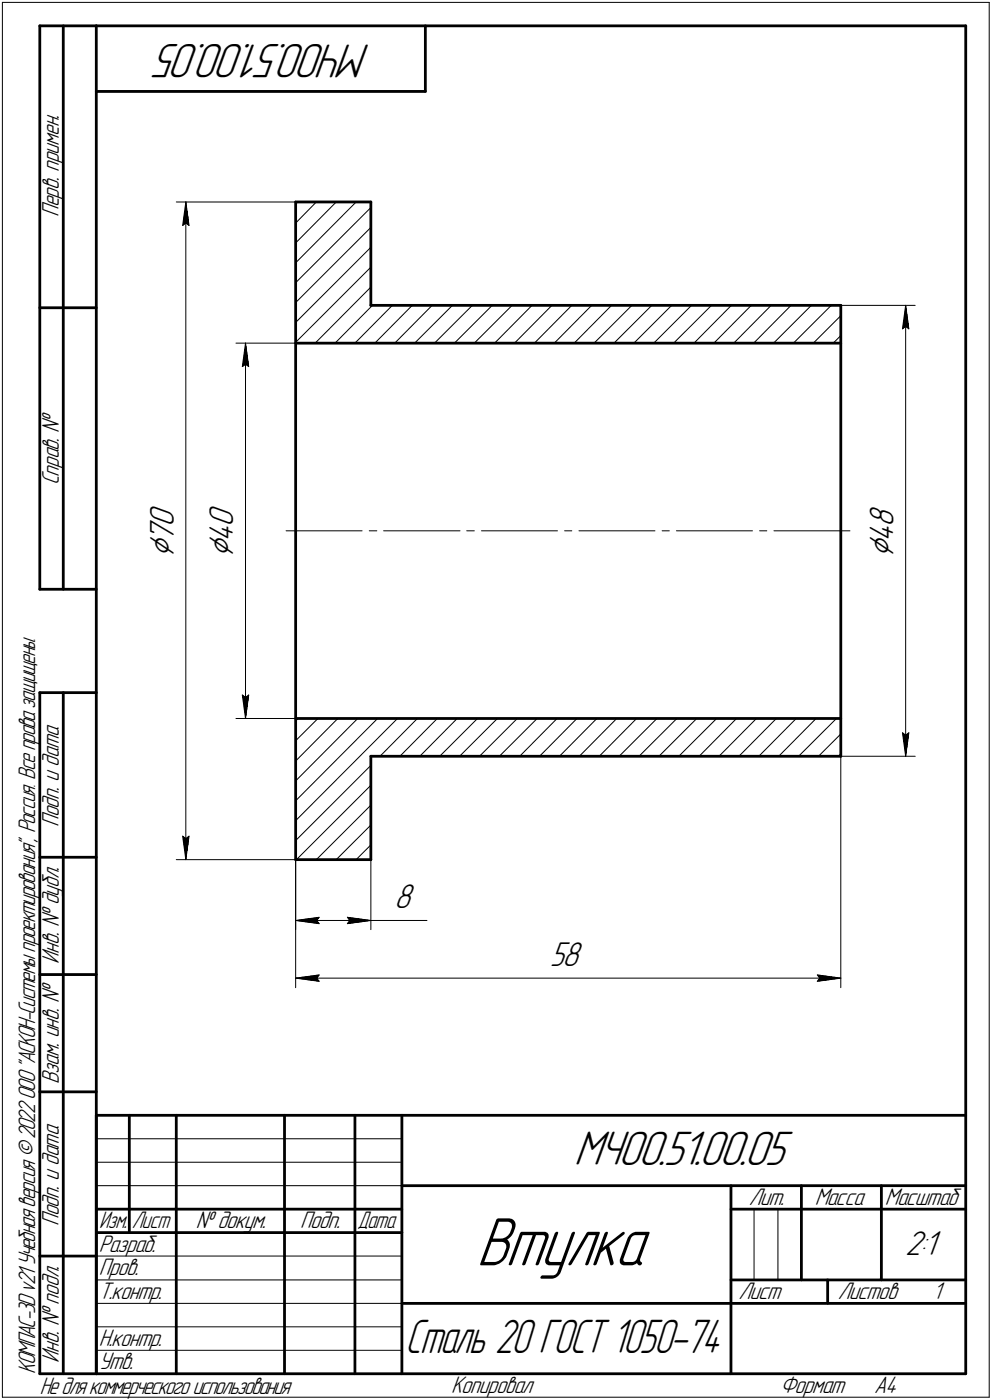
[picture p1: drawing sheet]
<svg xmlns="http://www.w3.org/2000/svg" width="211mm" height="298mm" viewBox="0 0 211 298" stroke-linecap="round" stroke-linejoin="round" font-family="sans-serif">
<g fill="none" stroke="#000" stroke-width=".59">
<path d="M8.5 5.5v120zM8.5 5.5h12zM13.5 5.5v120zM20.5 5.5v287zM20.5 5.5h185zM20.5 19.5h70zM90.5 5.5v14zM205.5 5.5v287zM62.9 43v140zM62.9 43h16zM78.9 43v22zM8.5 65.5h12z"/>
<path d="M62.9 73.1h116zM78.9 65h100zM178.9 65v96zM8.5 125.5h12zM8.5 147.5v145zM8.5 147.5h12zM13.5 147.5v145zM62.9 153h116zM78.9 161h100zM78.9 161v22zM8.5 182.5h12zM62.9 183h16z"/>
<path d="M8.5 207.5h12zM8.5 232.5h12zM20.5 237.5h185zM20.5 237.5v55zM27.5 237.5v25zM37.5 237.5v55zM60.5 237.5v55zM75.5 237.5v55zM85.5 237.5v55zM20.5 257.5h65zM85.5 252.5h120zM155.5 252.5v40z"/>
<path d="M155.5 257.5h15zM170.5 252.5v20zM170.5 257.5h35zM187.5 252.5v20zM8.5 267.5h12zM20.5 262.5h65zM85.5 277.5h70zM155.5 277.5h50zM155.5 272.5h50zM176.1 272.5v5zM8.5 292.5h12zM20.5 292.5h185z"/>
</g>
<g fill="none" stroke="#000" stroke-width=".21">
<path d="M.5 .5v297zM.5 .5h210zM210.5 .5v297zM37.5 43h25.4zM38.9 48l.6-.5zM39.5 43l.7 5zM39.5 47.5l.7 .5zM39.5 43l-.6 5zM39.5 43v140zM63.1 43l-.2 .3zM67.3 43l-4.4 4.5zM71.5 43l-8.6 8.7z"/>
<path d="M75.8 43l-12.9 13zM50.2 73.1h12.7zM51.6 78.1l.6-.5zM52.2 73.1l.7 5zM52.2 77.6l.7 .5zM52.2 73.1l-.6 5zM52.2 73.1v79.9zM62.9 72.9l16-16zM62.9 68.7l16-16zM62.9 64.4l16-16zM62.9 60.2l16-16zM78.9 61.1l-11.8 12z"/>
<path d="M79.2 65l-7.9 8.1zM83.5 65l-8 8.1zM87.7 65l-7.9 8.1zM88.2 73.1l8.1-8.1zM91.9 65l-7.9 8.1zM92.5 73.1l8-8.1zM96.7 73.1l8-8.1zM100.9 73.1l8.1-8.1zM113.2 65l-8 8.1zM117.4 65l-7.9 8.1zM121.7 65l-8 8.1zM125.9 65l-8 8.1z"/>
<path d="M126.4 73.1l8.1-8.1zM130.1 65l-7.9 8.1zM134.9 73.1l8-8.1zM138.7 65l-8.1 8.1zM139.1 73.1l8.1-8.1zM151.4 65l-8.1 8.1zM155.6 65l-7.9 8.1zM159.9 65l-8 8.1zM164.1 65l-8 8.1zM168.3 65l-7.9 8.1zM168.8 73.1l8.1-8.1zM172.6 65l-8 8.1z"/>
<path d="M173.1 73.1l5.8-5.9zM177.3 73.1l1.6-1.6zM178.9 65h15.8zM192 70l.7-.5zM192.7 65l.7 5zM192.7 69.5l.7 .5zM192.7 65l-.7 5zM192.7 65v96zM60.9 113h16.1zM78.6 113h1.6zM81.6 113h16.3zM99.3 113h1.6z"/>
<path d="M102.4 113h16.2zM120.1 113h1.6zM123.2 113h16.2zM140.9 113h1.5zM143.9 113h16.2zM161.6 113h1.6zM164.7 113h16.1zM50.2 153h12.7zM51.6 148l.6 5zM51.6 148l.6 .5zM52.2 148.5l.7-.5zM52.9 148l-.7 5z"/>
<path d="M62.9 157.7l4.7-4.7zM63.4 153l-.5 .5zM71.9 153l-9 9.1zM76.1 153l-13.2 13.3zM80.3 153l-17.4 17.5zM84.6 153l-21.7 21.8zM88.8 153l-7.9 8zM93 153l-7.9 8zM97.3 153l-8 8zM118.5 153l-7.9 8zM122.8 153l-8 8zM127 153l-8 8z"/>
<path d="M131.2 153l-7.9 8zM135.5 153l-8 8zM156.7 153l-7.9 8zM161 153l-8 8zM165.2 153l-8 8zM169.4 153l-7.9 8zM173.7 153l-8 8zM192 156l.7 5zM192 156l.7 .5zM192.7 156.5l.7-.5zM193.4 156l-.7 5zM38.9 178.1l.6 4.9z"/>
<path d="M38.9 178.1l.6 .5zM39.5 178.6l.7-.5zM40.2 178.1l-.7 4.9zM62.9 179l16-16zM78.9 175.7l-7.4 7.3zM93.6 161l8-8zM97.8 161l8-8zM102 161l8.1-8zM106.3 161l8-8zM131.7 161l8.1-8zM136 161l8-8zM140.2 161l8.1-8z"/>
<path d="M144.4 161l8.1-8zM169.9 161l8.1-8zM174.2 161l4.7-4.7zM178.4 161l.5-.5zM178.9 161v49.3zM178.9 161h15.8zM37.5 183h25.4zM62.9 183v27.3zM62.9 183v15zM62.9 196l5-.7zM62.9 196l5 .7zM62.9 196h16z"/>
<path d="M63.1 183l15.8-15.8zM67.3 183l11.6-11.6zM67.4 196l.5 .7zM67.9 195.3l-.5 .7zM73.9 196.7l5-.7zM73.9 195.3l.5 .7zM73.9 195.3l5 .7zM74.4 196l-.5 .7zM75.8 183l3.1-3.1zM78.9 183v15zM78.9 196h11.9zM62.9 208.3l5-.7z"/>
<path d="M62.9 208.3l5 .7zM62.9 208.3h116zM67.4 208.3l.5 .7zM67.9 207.6l-.5 .7zM173.9 209l5-.7zM173.9 207.6l.5 .7zM173.9 207.6l5 .7zM174.4 208.3l-.5 .7zM20.5 247.5h65zM20.5 252.5h65zM20.5 242.5h65zM160.4 257.5v15z"/>
<path d="M165.5 257.5v15zM20.5 267.5h65zM20.5 272.5h65zM20.5 277.5h65zM.5 297.5h210zM20.5 282.5h65zM20.5 287.5h65z"/>
</g>
<g fill="#fff" stroke="#fff" stroke-width=".21">
<path d="M117 200.2h7.8zM117 200.2h7.8zM117 200.3h7.8zM117 200.4h7.8zM117 200.5h7.8zM117 200.6h7.8zM117 200.7h7.8zM117 200.7h7.8zM117 200.8h7.8zM117 200.9h7.8zM117 201h7.8zM117 201.1h7.8zM117 201.2h7.8zM117 201.3h7.8zM117 201.3h7.8zM117 201.4h7.8zM117 201.5h7.8zM117 201.6h7.8zM117 201.7h7.8zM117 201.8h7.8zM117 201.8h7.8zM117 201.9h7.8zM117 202h7.8zM117 202.1h7.8zM117 202.2h7.8zM117 202.3h7.8zM117 202.4h7.8zM117 202.4h7.8zM117 202.5h7.8zM117 202.6h7.8zM117 202.7h7.8zM117 202.8h7.8zM117 202.9h7.8zM117 202.9h7.8zM117 203h7.8zM117 203.1h7.8zM117 203.2h7.8zM117 203.3h7.8zM117 203.4h7.8zM117 203.5h7.8zM117 203.5h7.8zM117 203.6h7.8zM117 203.7h7.8zM117 203.8h7.8zM117 203.9h7.8zM117 204h7.8zM117 204h7.8zM117 204.1h7.8zM117 204.2h7.8zM117 204.3h7.8zM117 204.4h7.8zM117 204.5h7.8zM117 204.6h7.8zM117 204.6h7.8zM117 204.7h7.8zM117 204.8h7.8zM117 204.9h7.8zM117 205h7.8zM117 205.1h7.8zM117 205.1h7.8zM117 205.2h7.8zM117 205.3h7.8zM117 205.4h7.8zM117 205.5h7.8zM117 205.6h7.8zM117 205.7h7.8zM117 205.7h7.8zM117 205.8h7.8zM117 205.9h7.8zM117 206h7.8zM117 206.1h7.8zM117 206.2h7.8zM117 206.2h7.8zM117 206.3h7.8zM117 206.4h7.8zM117 206.5h7.8zM117 206.6h7.8zM117 206.7h7.8zM117 206.8h7.8zM117 206.8h7.8zM117 206.9h7.8zM117 207h7.8zM117 207.1h7.8zM117 207.2h7.8z"/>
<path d="M173.4 207.2h.8zM173.4 207.3h1.5zM173.4 207.3h2.3zM173.4 207.4h3zM173.4 207.5h3.7zM173.4 207.6h4zM173.4 207.7h4.1zM173.4 207.8h4.3zM173.4 207.9h4.6zM173.4 207.9h4.7zM173.4 208h4.9zM173.4 208.1h5.2zM173.4 208.2h5.3zM173.4 208.3h5.5zM173.4 208.4h5.3zM173.4 208.4h5.2zM173.4 208.5h4.9zM173.4 208.6h4.7zM173.4 208.7h4.6zM173.4 208.8h4.3zM173.4 208.9h4.1zM173.4 209h4zM173.4 209h3.7zM173.4 209.1h3.1zM173.4 209.2h2.5zM173.4 209.3h1.9zM173.4 209.4h1.3zM173.4 209.5h.7z"/>
<path d="M67.7 207.2h.7zM67 207.3h1.4zM66.2 207.3h2.2zM65.4 207.4h3zM64.7 207.5h3.7zM64.5 207.6h3.9zM64.3 207.7h4.1zM64.1 207.8h4.3zM63.9 207.9h4.5zM63.8 207.9h4.6zM63.5 208h4.9zM63.3 208.1h5.1zM63.2 208.2h5.2zM62.9 208.3h5.5zM63.2 208.4h5.2zM63.3 208.4h5.1zM63.5 208.5h4.9zM63.8 208.6h4.6zM63.9 208.7h4.5zM64.1 208.8h4.3zM64.3 208.9h4.1zM64.5 209h3.9zM64.7 209h3.7zM65.4 209.1h3zM66 209.2h2.4zM66.5 209.3h1.9zM67.2 209.4h1.2zM67.8 209.5h.6z"/>
<path d="M83.9 187.9h5zM83.9 188h5zM83.9 188h5zM83.9 188.1h5zM83.9 188.2h5zM83.9 188.3h5zM83.9 188.4h5zM83.9 188.5h5zM83.9 188.6h5zM83.9 188.6h5zM83.9 188.7h5zM83.9 188.8h5zM83.9 188.9h5zM83.9 189h5zM83.9 189.1h5zM83.9 189.1h5zM83.9 189.2h5zM83.9 189.3h5zM83.9 189.4h5zM83.9 189.5h5zM83.9 189.6h5zM83.9 189.7h5zM83.9 189.7h5zM83.9 189.8h5zM83.9 189.9h5zM83.9 190h5zM83.9 190.1h5zM83.9 190.2h5zM83.9 190.2h5zM83.9 190.3h5zM83.9 190.4h5zM83.9 190.5h5zM83.9 190.6h5zM83.9 190.7h5zM83.9 190.8h5zM83.9 190.8h5zM83.9 190.9h5zM83.9 191h5zM83.9 191.1h5zM83.9 191.2h5zM83.9 191.3h5zM83.9 191.3h5zM83.9 191.4h5zM83.9 191.5h5zM83.9 191.6h5zM83.9 191.7h5zM83.9 191.8h5zM83.9 191.9h5zM83.9 191.9h5zM83.9 192h5zM83.9 192.1h5zM83.9 192.2h5zM83.9 192.3h5zM83.9 192.4h5zM83.9 192.4h5zM83.9 192.5h5zM83.9 192.6h5zM83.9 192.7h5zM83.9 192.8h5zM83.9 192.9h5zM83.9 193h5zM83.9 193h5zM83.9 193.1h5zM83.9 193.2h5zM83.9 193.3h5zM83.9 193.4h5zM83.9 193.5h5zM83.9 193.5h5zM83.9 193.6h5zM83.9 193.7h5zM83.9 193.8h5zM83.9 193.9h5zM83.9 194h5zM83.9 194.1h5zM83.9 194.1h5zM83.9 194.2h5zM83.9 194.3h5zM83.9 194.4h5zM83.9 194.5h5zM83.9 194.6h5zM83.9 194.6h5zM83.9 194.7h5zM83.9 194.8h5zM83.9 194.9h5z"/>
<path d="M73.4 194.8h.7zM73.4 194.9h1.3zM73.4 195h1.9zM73.4 195.1h2.5zM73.4 195.2h3.1zM73.4 195.2h3.7zM73.4 195.3h4zM73.4 195.4h4.2zM73.4 195.5h4.3zM73.4 195.6h4.6zM73.4 195.7h4.7zM73.4 195.7h4.9zM73.4 195.8h5.2zM73.4 195.9h5.3zM73.4 196h5.5zM73.4 196.1h5.3zM73.4 196.2h5.1zM73.4 196.3h4.9zM73.4 196.3h4.7zM73.4 196.4h4.4zM73.4 196.5h4.2zM73.4 196.6h4zM73.4 196.7h3.7zM73.4 196.8h3.1zM73.4 196.8h2.5zM73.4 196.9h1.9zM73.4 197h1.3zM73.4 197.1h.7z"/>
<path d="M67.8 194.8h.6zM67.2 194.9h1.2zM66.5 195h1.9zM66 195.1h2.4zM65.4 195.2h3zM64.7 195.2h3.7zM64.5 195.3h3.9zM64.3 195.4h4.1zM64.1 195.5h4.3zM63.9 195.6h4.5zM63.8 195.7h4.6zM63.5 195.7h4.9zM63.3 195.8h5.1zM63.2 195.9h5.2zM62.9 196h5.5zM63.2 196.1h5.2zM63.4 196.2h5zM63.6 196.3h4.8zM63.8 196.3h4.6zM64.1 196.4h4.3zM64.3 196.5h4.1zM64.5 196.6h3.9zM64.7 196.7h3.7zM65.4 196.8h3zM66 196.8h2.4zM66.5 196.9h1.9zM67.2 197h1.2zM67.8 197.1h.6z"/>
<path d="M184.3 107.2h7.4zM184.3 107.3h7.4zM184.3 107.4h7.4zM184.3 107.4h7.4zM184.3 107.5h7.4zM184.3 107.6h7.4zM184.3 107.7h7.4zM184.3 107.8h7.4zM184.3 107.9h7.4zM184.3 107.9h7.4zM184.3 108h7.4zM184.3 108.1h7.4zM184.3 108.2h7.4zM184.3 108.3h7.4zM184.3 108.4h7.4zM184.3 108.5h7.4zM184.3 108.5h7.4zM184.3 108.6h7.4zM184.3 108.7h7.4zM184.3 108.8h7.4zM184.3 108.9h7.4zM184.3 109h7.4zM184.3 109.1h7.4zM184.3 109.1h7.4zM184.3 109.2h7.4zM184.3 109.3h7.4zM184.3 109.4h7.4zM184.3 109.5h7.4zM184.3 109.6h7.4zM184.3 109.6h7.4zM184.3 109.7h7.4zM184.3 109.8h7.4zM184.3 109.9h7.4zM184.3 110h7.4zM184.3 110.1h7.4zM184.3 110.2h7.4zM184.3 110.2h7.4zM184.3 110.3h7.4zM184.3 110.4h7.4zM184.3 110.5h7.4zM184.3 110.6h7.4zM184.3 110.7h7.4zM184.3 110.7h7.4zM184.3 110.8h7.4zM184.3 110.9h7.4zM184.3 111h7.4zM184.3 111.1h7.4zM184.3 111.2h7.4zM184.3 111.3h7.4zM184.3 111.3h7.4zM184.3 111.4h7.4zM184.3 111.5h7.4zM184.3 111.6h7.4zM184.3 111.7h7.4zM184.3 111.8h7.4zM184.3 111.8h7.4zM184.3 111.9h7.4zM184.3 112h7.4zM184.3 112.1h7.4zM184.3 112.2h7.4zM184.3 112.3h7.4zM184.3 112.4h7.4zM184.3 112.4h7.4zM184.3 112.5h7.4zM184.3 112.6h7.4zM184.3 112.7h7.4zM184.3 112.8h7.4zM184.3 112.9h7.4zM184.3 112.9h7.4zM184.3 113h7.4zM184.3 113.1h7.4zM184.3 113.2h7.4zM184.3 113.3h7.4zM184.3 113.4h7.4zM184.3 113.5h7.4zM184.3 113.5h7.4zM184.3 113.6h7.4zM184.3 113.7h7.4zM184.3 113.8h7.4zM184.3 113.9h7.4zM184.3 114h7.4zM184.3 114h7.4zM184.3 114.1h7.4zM184.3 114.2h7.4zM184.3 114.3h7.4zM184.3 114.4h7.4zM184.3 114.5h7.4zM184.3 114.6h7.4zM184.3 114.6h7.4zM184.3 114.7h7.4zM184.3 114.8h7.4zM184.3 114.9h7.4zM184.3 115h7.4zM184.3 115.1h7.4zM184.3 115.1h7.4zM184.3 115.2h7.4zM184.3 115.3h7.4zM184.3 115.4h7.4zM184.3 115.5h7.4zM184.3 115.6h7.4zM184.3 115.7h7.4zM184.3 115.7h7.4zM184.3 115.8h7.4zM184.3 115.9h7.4zM184.3 116h7.4zM184.3 116.1h7.4zM184.3 116.2h7.4zM184.3 116.2h7.4zM184.3 116.3h7.4zM184.3 116.4h7.4zM184.3 116.5h7.4zM184.3 116.6h7.4zM184.3 116.7h7.4zM184.3 116.8h7.4zM184.3 116.8h7.4zM184.3 116.9h7.4zM184.3 117h7.4zM184.3 117.1h7.4zM184.3 117.2h7.4zM184.3 117.3h7.4zM184.3 117.3h7.4zM184.3 117.4h7.4zM184.3 117.5h7.4zM184.3 117.6h7.4zM184.3 117.7h7.4zM184.3 117.8h7.4zM184.3 117.9h7.4zM184.3 117.9h7.4zM184.3 118h7.4zM184.3 118.1h7.4zM184.3 118.2h7.4zM184.3 118.3h7.4zM184.3 118.4h7.4zM184.3 118.4h7.4zM184.3 118.5h7.4zM184.3 118.6h7.4zM184.3 118.7h7.4zM184.3 118.8h7.4z"/>
<path d="M192.6 65.3h.3zM192.6 65.4h.3zM192.5 65.4h.5zM192.5 65.5h.5zM192.4 65.6h.6zM192.4 65.7h.6zM192.4 65.8h.6zM192.4 65.9h.7zM192.4 66h.7zM192.3 66h.9zM192.3 66.1h.9zM192.2 66.2h1zM192.2 66.3h1.1zM192.2 66.4h1.1zM192.1 66.5h1.3zM192.1 66.5h1.3zM192 66.6h1.5zM192 66.7h1.5zM191.9 66.8h1.6zM191.9 66.9h1.6zM191.9 67h1.6zM191.9 67.1h1.6zM191.9 67.1h1.6zM191.9 67.2h1.6zM191.9 67.3h1.6zM191.9 67.4h1.6zM191.9 67.5h1.7zM191.9 67.6h1.7zM191.9 67.6h1.7zM191.9 67.7h1.7zM191.9 67.8h1.7zM191.9 67.9h1.7zM191.9 68h1.7zM191.9 68.1h1.8zM191.9 68.2h1.8zM191.9 68.2h1.8zM191.8 68.3h1.9zM191.8 68.4h1.9zM191.8 68.5h1.9zM191.8 68.6h1.9zM191.8 68.7h1.9zM191.8 68.7h2zM191.8 68.8h2zM191.8 68.9h2zM191.8 69h2zM191.7 69.1h2.1zM191.7 69.2h2.1zM191.7 69.3h2.1zM191.7 69.3h2.2zM191.7 69.4h2.2zM191.7 69.5h2.2zM191.7 69.6h2.2zM191.7 69.7h2.2zM191.7 69.8h2.2zM191.6 69.8h2.3zM191.6 69.9h2.4zM191.6 70h2.4zM191.6 70.1h2.4zM191.6 70.2h2.4zM191.6 70.3h2.4zM191.6 70.4h2.4zM191.6 70.4h2.4z"/>
<path d="M191.5 155.5h2.5zM191.6 155.6h2.4zM191.6 155.7h2.4zM191.6 155.8h2.4zM191.6 155.9h2.4zM191.6 156h2.4zM191.6 156h2.4zM191.6 156.1h2.4zM191.6 156.2h2.3zM191.7 156.3h2.2zM191.7 156.4h2.2zM191.7 156.5h2.2zM191.7 156.5h2.2zM191.7 156.6h2.2zM191.7 156.7h2.2zM191.7 156.8h2.1zM191.7 156.9h2.1zM191.7 157h2.1zM191.8 157.1h2zM191.8 157.1h2zM191.8 157.2h2zM191.8 157.3h2zM191.8 157.4h1.9zM191.8 157.5h1.9zM191.8 157.6h1.9zM191.8 157.6h1.9zM191.8 157.7h1.9zM191.9 157.8h1.8zM191.9 157.9h1.8zM191.9 158h1.8zM191.9 158.1h1.7zM191.9 158.2h1.7zM191.9 158.2h1.7zM191.9 158.3h1.7zM191.9 158.4h1.7zM191.9 158.5h1.7zM191.9 158.6h1.7zM191.9 158.7h1.6zM191.9 158.7h1.6zM191.9 158.8h1.6zM191.9 158.9h1.6zM191.9 159h1.6zM191.9 159.1h1.6zM191.9 159.2h1.6zM191.9 159.3h1.6zM192 159.3h1.5zM192 159.4h1.5zM192.1 159.5h1.3zM192.1 159.6h1.3zM192.2 159.7h1.1zM192.2 159.8h1.1zM192.2 159.9h1zM192.3 159.9h.9zM192.3 160h.9zM192.4 160.1h.7zM192.4 160.2h.7zM192.4 160.3h.6zM192.4 160.4h.6zM192.4 160.4h.6zM192.5 160.5h.5zM192.5 160.6h.5zM192.6 160.7h.3zM192.6 160.8h.3z"/>
<path d="M31.2 107.2h7.3zM31.2 107.3h7.3zM31.2 107.4h7.3zM31.2 107.4h7.3zM31.2 107.5h7.3zM31.2 107.6h7.3zM31.2 107.7h7.3zM31.2 107.8h7.3zM31.2 107.9h7.3zM31.2 107.9h7.3zM31.2 108h7.3zM31.2 108.1h7.3zM31.2 108.2h7.3zM31.2 108.3h7.3zM31.2 108.4h7.3zM31.2 108.5h7.3zM31.2 108.5h7.3zM31.2 108.6h7.3zM31.2 108.7h7.3zM31.2 108.8h7.3zM31.2 108.9h7.3zM31.2 109h7.3zM31.2 109.1h7.3zM31.2 109.1h7.3zM31.2 109.2h7.3zM31.2 109.3h7.3zM31.2 109.4h7.3zM31.2 109.5h7.3zM31.2 109.6h7.3zM31.2 109.6h7.3zM31.2 109.7h7.3zM31.2 109.8h7.3zM31.2 109.9h7.3zM31.2 110h7.3zM31.2 110.1h7.3zM31.2 110.2h7.3zM31.2 110.2h7.3zM31.2 110.3h7.3zM31.2 110.4h7.3zM31.2 110.5h7.3zM31.2 110.6h7.3zM31.2 110.7h7.3zM31.2 110.7h7.3zM31.2 110.8h7.3zM31.2 110.9h7.3zM31.2 111h7.3zM31.2 111.1h7.3zM31.2 111.2h7.3zM31.2 111.3h7.3zM31.2 111.3h7.3zM31.2 111.4h7.3zM31.2 111.5h7.3zM31.2 111.6h7.3zM31.2 111.7h7.3zM31.2 111.8h7.3zM31.2 111.8h7.3zM31.2 111.9h7.3zM31.2 112h7.3zM31.2 112.1h7.3zM31.2 112.2h7.3zM31.2 112.3h7.3zM31.2 112.4h7.3zM31.2 112.4h7.3zM31.2 112.5h7.3zM31.2 112.6h7.3zM31.2 112.7h7.3zM31.2 112.8h7.3zM31.2 112.9h7.3zM31.2 112.9h7.3zM31.2 113h7.3zM31.2 113.1h7.3zM31.2 113.2h7.3zM31.2 113.3h7.3zM31.2 113.4h7.3zM31.2 113.5h7.3zM31.2 113.5h7.3zM31.2 113.6h7.3zM31.2 113.7h7.3zM31.2 113.8h7.3zM31.2 113.9h7.3zM31.2 114h7.3zM31.2 114h7.3zM31.2 114.1h7.3zM31.2 114.2h7.3zM31.2 114.3h7.3zM31.2 114.4h7.3zM31.2 114.5h7.3zM31.2 114.6h7.3zM31.2 114.6h7.3zM31.2 114.7h7.3zM31.2 114.8h7.3zM31.2 114.9h7.3zM31.2 115h7.3zM31.2 115.1h7.3zM31.2 115.1h7.3zM31.2 115.2h7.3zM31.2 115.3h7.3zM31.2 115.4h7.3zM31.2 115.5h7.3zM31.2 115.6h7.3zM31.2 115.7h7.3zM31.2 115.7h7.3zM31.2 115.8h7.3zM31.2 115.9h7.3zM31.2 116h7.3zM31.2 116.1h7.3zM31.2 116.2h7.3zM31.2 116.2h7.3zM31.2 116.3h7.3zM31.2 116.4h7.3zM31.2 116.5h7.3zM31.2 116.6h7.3zM31.2 116.7h7.3zM31.2 116.8h7.3zM31.2 116.8h7.3zM31.2 116.9h7.3zM31.2 117h7.3zM31.2 117.1h7.3zM31.2 117.2h7.3zM31.2 117.3h7.3zM31.2 117.3h7.3zM31.2 117.4h7.3zM31.2 117.5h7.3zM31.2 117.6h7.3zM31.2 117.7h7.3zM31.2 117.8h7.3zM31.2 117.9h7.3zM31.2 117.9h7.3zM31.2 118h7.3zM31.2 118.1h7.3zM31.2 118.2h7.3zM31.2 118.3h7.3zM31.2 118.4h7.3zM31.2 118.4h7.3zM31.2 118.5h7.3zM31.2 118.6h7.3zM31.2 118.7h7.3zM31.2 118.8h7.3z"/>
<path d="M38.4 177.5h2.4zM38.4 177.6h2.4zM38.4 177.7h2.4zM38.4 177.8h2.4zM38.4 177.9h2.4zM38.4 178h2.4zM38.4 178.1h2.4zM38.4 178.1h2.4zM38.4 178.2h2.3zM38.5 178.3h2.2zM38.5 178.4h2.2zM38.5 178.5h2.2zM38.5 178.6h2.2zM38.5 178.6h2.2zM38.5 178.7h2.2zM38.5 178.8h2.1zM38.5 178.9h2.1zM38.5 179h2.1zM38.6 179.1h2zM38.6 179.2h2zM38.6 179.2h2zM38.6 179.3h2zM38.6 179.4h2zM38.6 179.5h2zM38.6 179.6h2zM38.6 179.7h2zM38.6 179.7h2zM38.7 179.8h1.9zM38.7 179.9h1.9zM38.7 180h1.9zM38.7 180.1h1.8zM38.7 180.2h1.8zM38.7 180.3h1.8zM38.7 180.3h1.8zM38.7 180.4h1.8zM38.7 180.5h1.8zM38.8 180.6h1.7zM38.8 180.7h1.6zM38.8 180.8h1.6zM38.8 180.8h1.6zM38.8 180.9h1.6zM38.8 181h1.6zM38.8 181.1h1.6zM38.8 181.2h1.6zM38.8 181.3h1.5zM38.9 181.4h1.4zM38.9 181.4h1.4zM38.9 181.5h1.3zM38.9 181.6h1.3zM39 181.7h1.1zM39 181.8h1.1zM39 181.9h1zM39.1 181.9h.9zM39.1 182h.9zM39.2 182.1h.8zM39.2 182.2h.8zM39.3 182.3h.6zM39.3 182.4h.6zM39.3 182.5h.5zM39.4 182.5h.4zM39.4 182.6h.4zM39.5 182.7h.2zM39.5 182.8h.2z"/>
<path d="M39.5 43.3h.2zM39.5 43.3h.2zM39.4 43.4h.4zM39.4 43.5h.4zM39.3 43.6h.5zM39.3 43.7h.6zM39.3 43.8h.6zM39.2 43.9h.8zM39.2 43.9h.8zM39.1 44h.9zM39.1 44.1h.9zM39 44.2h1zM39 44.3h1.1zM39 44.4h1.1zM38.9 44.4h1.3zM38.9 44.5h1.3zM38.9 44.6h1.4zM38.9 44.7h1.4zM38.8 44.8h1.5zM38.8 44.9h1.6zM38.8 45h1.6zM38.8 45h1.6zM38.8 45.1h1.6zM38.8 45.2h1.6zM38.8 45.3h1.6zM38.8 45.4h1.6zM38.8 45.5h1.7zM38.7 45.6h1.8zM38.7 45.6h1.8zM38.7 45.7h1.8zM38.7 45.8h1.8zM38.7 45.9h1.8zM38.7 46h1.8zM38.7 46.1h1.9zM38.7 46.1h1.9zM38.7 46.2h1.9zM38.6 46.3h2zM38.6 46.4h2zM38.6 46.5h2zM38.6 46.6h2zM38.6 46.7h2zM38.6 46.7h2zM38.6 46.8h2zM38.6 46.9h2zM38.6 47h2zM38.5 47.1h2.1zM38.5 47.2h2.1zM38.5 47.2h2.1zM38.5 47.3h2.2zM38.5 47.4h2.2zM38.5 47.5h2.2zM38.5 47.6h2.2zM38.5 47.7h2.2zM38.5 47.8h2.2zM38.4 47.8h2.3zM38.4 47.9h2.4zM38.4 48h2.4zM38.4 48.1h2.4zM38.4 48.2h2.4zM38.4 48.3h2.4zM38.4 48.3h2.4zM38.4 48.4h2.4z"/>
<path d="M43.9 107.2h7.3zM43.9 107.3h7.3zM43.9 107.4h7.3zM43.9 107.4h7.3zM43.9 107.5h7.3zM43.9 107.6h7.3zM43.9 107.7h7.3zM43.9 107.8h7.3zM43.9 107.9h7.3zM43.9 107.9h7.3zM43.9 108h7.3zM43.9 108.1h7.3zM43.9 108.2h7.3zM43.9 108.3h7.3zM43.9 108.4h7.3zM43.9 108.5h7.3zM43.9 108.5h7.3zM43.9 108.6h7.3zM43.9 108.7h7.3zM43.9 108.8h7.3zM43.9 108.9h7.3zM43.9 109h7.3zM43.9 109.1h7.3zM43.9 109.1h7.3zM43.9 109.2h7.3zM43.9 109.3h7.3zM43.9 109.4h7.3zM43.9 109.5h7.3zM43.9 109.6h7.3zM43.9 109.6h7.3zM43.9 109.7h7.3zM43.9 109.8h7.3zM43.9 109.9h7.3zM43.9 110h7.3zM43.9 110.1h7.3zM43.9 110.2h7.3zM43.9 110.2h7.3zM43.9 110.3h7.3zM43.9 110.4h7.3zM43.9 110.5h7.3zM43.9 110.6h7.3zM43.9 110.7h7.3zM43.9 110.7h7.3zM43.9 110.8h7.3zM43.9 110.9h7.3zM43.9 111h7.3zM43.9 111.1h7.3zM43.9 111.2h7.3zM43.9 111.3h7.3zM43.9 111.3h7.3zM43.9 111.4h7.3zM43.9 111.5h7.3zM43.9 111.6h7.3zM43.9 111.7h7.3zM43.9 111.8h7.3zM43.9 111.8h7.3zM43.9 111.9h7.3zM43.9 112h7.3zM43.9 112.1h7.3zM43.9 112.2h7.3zM43.9 112.3h7.3zM43.9 112.4h7.3zM43.9 112.4h7.3zM43.9 112.5h7.3zM43.9 112.6h7.3zM43.9 112.7h7.3zM43.9 112.8h7.3zM43.9 112.9h7.3zM43.9 112.9h7.3zM43.9 113h7.3zM43.9 113.1h7.3zM43.9 113.2h7.3zM43.9 113.3h7.3zM43.9 113.4h7.3zM43.9 113.5h7.3zM43.9 113.5h7.3zM43.9 113.6h7.3zM43.9 113.7h7.3zM43.9 113.8h7.3zM43.9 113.9h7.3zM43.9 114h7.3zM43.9 114h7.3zM43.9 114.1h7.3zM43.9 114.2h7.3zM43.9 114.3h7.3zM43.9 114.4h7.3zM43.9 114.5h7.3zM43.9 114.6h7.3zM43.9 114.6h7.3zM43.9 114.7h7.3zM43.9 114.8h7.3zM43.9 114.9h7.3zM43.9 115h7.3zM43.9 115.1h7.3zM43.9 115.1h7.3zM43.9 115.2h7.3zM43.9 115.3h7.3zM43.9 115.4h7.3zM43.9 115.5h7.3zM43.9 115.6h7.3zM43.9 115.7h7.3zM43.9 115.7h7.3zM43.9 115.8h7.3zM43.9 115.9h7.3zM43.9 116h7.3zM43.9 116.1h7.3zM43.9 116.2h7.3zM43.9 116.2h7.3zM43.9 116.3h7.3zM43.9 116.4h7.3zM43.9 116.5h7.3zM43.9 116.6h7.3zM43.9 116.7h7.3zM43.9 116.8h7.3zM43.9 116.8h7.3zM43.9 116.9h7.3zM43.9 117h7.3zM43.9 117.1h7.3zM43.9 117.2h7.3zM43.9 117.3h7.3zM43.9 117.3h7.3zM43.9 117.4h7.3zM43.9 117.5h7.3zM43.9 117.6h7.3zM43.9 117.7h7.3zM43.9 117.8h7.3zM43.9 117.9h7.3zM43.9 117.9h7.3zM43.9 118h7.3zM43.9 118.1h7.3zM43.9 118.2h7.3zM43.9 118.3h7.3zM43.9 118.4h7.3zM43.9 118.4h7.3zM43.9 118.5h7.3zM43.9 118.6h7.3zM43.9 118.7h7.3zM43.9 118.8h7.3z"/>
<path d="M52.2 73.3h.2zM52.2 73.4h.2zM52.1 73.5h.4zM52.1 73.6h.4zM52 73.7h.5zM52 73.7h.6zM52 73.8h.6zM51.9 73.9h.8zM51.9 74h.8zM51.8 74.1h.9zM51.8 74.2h.9zM51.7 74.3h1zM51.7 74.3h1.1zM51.7 74.4h1.1zM51.6 74.5h1.3zM51.6 74.6h1.3zM51.6 74.7h1.4zM51.6 74.8h1.4zM51.5 74.8h1.5zM51.5 74.9h1.6zM51.5 75h1.6zM51.5 75.1h1.6zM51.5 75.2h1.6zM51.5 75.3h1.6zM51.5 75.4h1.6zM51.5 75.4h1.6zM51.4 75.5h1.7zM51.4 75.6h1.8zM51.4 75.7h1.8zM51.4 75.8h1.8zM51.4 75.9h1.8zM51.4 75.9h1.8zM51.4 76h1.8zM51.3 76.1h1.9zM51.3 76.2h1.9zM51.3 76.3h1.9zM51.3 76.4h2zM51.3 76.5h2zM51.3 76.5h2zM51.3 76.6h2zM51.2 76.7h2.1zM51.2 76.8h2.1zM51.2 76.9h2.1zM51.2 77h2.1zM51.2 77h2.1zM51.2 77.1h2.1zM51.2 77.2h2.1zM51.2 77.3h2.1zM51.1 77.4h2.2zM51.1 77.5h2.2zM51.1 77.6h2.2zM51.1 77.6h2.2zM51.1 77.7h2.2zM51.1 77.8h2.2zM51.1 77.9h2.3zM51.1 78h2.3zM51.1 78.1h2.3zM51.1 78.1h2.3zM51.1 78.2h2.3zM51.1 78.3h2.3zM51.1 78.4h2.3zM51.1 78.5h2.3z"/>
<path d="M51 147.6h2.4zM51.1 147.7h2.3zM51.1 147.7h2.3zM51.1 147.8h2.3zM51.1 147.9h2.3zM51.1 148h2.3zM51.1 148.1h2.3zM51.1 148.2h2.3zM51.1 148.3h2.3zM51.1 148.3h2.2zM51.1 148.4h2.2zM51.1 148.5h2.2zM51.1 148.6h2.2zM51.1 148.7h2.2zM51.1 148.8h2.2zM51.2 148.8h2.1zM51.2 148.9h2.1zM51.2 149h2.1zM51.2 149.1h2.1zM51.2 149.2h2.1zM51.2 149.3h2.1zM51.2 149.4h2.1zM51.3 149.4h2zM51.3 149.5h2zM51.3 149.6h2zM51.3 149.7h2zM51.3 149.8h1.9zM51.3 149.9h1.9zM51.3 149.9h1.9zM51.4 150h1.8zM51.4 150.1h1.8zM51.4 150.2h1.8zM51.4 150.3h1.8zM51.4 150.4h1.8zM51.4 150.5h1.8zM51.4 150.5h1.7zM51.5 150.6h1.6zM51.5 150.7h1.6zM51.5 150.8h1.6zM51.5 150.9h1.6zM51.5 151h1.6zM51.5 151h1.6zM51.5 151.1h1.6zM51.5 151.2h1.5zM51.6 151.3h1.4zM51.6 151.4h1.4zM51.6 151.5h1.3zM51.6 151.6h1.3zM51.7 151.6h1.1zM51.7 151.7h1.1zM51.7 151.8h1zM51.8 151.9h.9zM51.8 152h.9zM51.9 152.1h.8zM51.9 152.1h.8zM52 152.2h.6zM52 152.3h.6zM52 152.4h.5zM52.1 152.5h.4zM52.1 152.6h.4zM52.2 152.7h.2zM52.2 152.7h.2z"/>
</g>
<g fill="#000" stroke="#000" stroke-width=".21">
<path d="M39.4 44.3h.1zM39.4 44.4h.1zM39.4 44.4h.1zM39.4 44.5h.1zM39.4 44.6h.1zM39.4 44.7h.1zM39.4 44.8h.1zM39.4 44.9h.1zM39.3 45h.2zM39.3 45h.2zM39.3 45.1h.2zM39.3 45.2h.2zM39.3 45.3h.2zM39.3 45.4h.2zM39.3 45.5h.2zM39.2 45.6h.3zM39.2 45.6h.3zM39.2 45.7h.3zM39.2 45.8h.3zM39.2 45.9h.3zM39.2 46h.3zM39.2 46.1h.3zM39.1 46.1h.4zM39.1 46.2h.4zM39.1 46.3h.4zM39.1 46.4h.4zM39.1 46.5h.4zM39.1 46.6h.4zM39.1 46.7h.4zM39.1 46.7h.4zM39 46.8h.5zM39 46.9h.5zM39 47h.5zM39 47.1h.5zM39 47.2h.5zM39 47.2h.5zM39 47.3h.5zM38.9 47.4h.6zM38.9 47.5h.6zM38.9 47.6h.6zM38.9 47.7h.5zM38.9 47.8h.3zM38.9 47.8h.2z"/>
<path d="M39.5 43.7h.2zM39.5 43.8h.2zM39.5 43.9h.2zM39.5 43.9h.2zM39.5 44h.2zM39.5 44.1h.2zM39.5 44.2h.2zM39.5 44.3h.3zM39.5 44.4h.3zM39.5 44.4h.3zM39.5 44.5h.3zM39.5 44.6h.3zM39.5 44.7h.3zM39.5 44.8h.3zM39.5 44.9h.3zM39.5 45h.4zM39.5 45h.4zM39.5 45.1h.4zM39.5 45.2h.4zM39.5 45.3h.4zM39.5 45.4h.4zM39.5 45.5h.4zM39.5 45.6h.5zM39.5 45.6h.5zM39.5 45.7h.5zM39.5 45.8h.5zM39.5 45.9h.5zM39.5 46h.5zM39.5 46.1h.5zM39.5 46.1h.5zM39.5 46.2h.5zM39.5 46.3h.5zM39.5 46.4h.5zM39.5 46.5h.5zM39.5 46.6h.5zM39.5 46.7h.5zM39.5 46.7h.5zM39.5 46.8h.6zM39.5 46.9h.6zM39.5 47h.6zM39.5 47.1h.6zM39.5 47.2h.6zM39.5 47.2h.6zM39.5 47.3h.6zM39.5 47.4h.7zM39.5 47.5h.7zM39.7 47.6h.5zM39.8 47.7h.4zM39.9 47.8h.3zM40 47.8h.2z"/>
<path d="M52.1 74.3h.1zM52.1 74.4h.1zM52.1 74.5h.1zM52.1 74.6h.1zM52.1 74.7h.1zM52.1 74.8h.1zM52.1 74.8h.1zM52.1 74.9h.1zM52 75h.2zM52 75.1h.2zM52 75.2h.2zM52 75.3h.2zM52 75.4h.2zM52 75.4h.2zM52 75.5h.2zM51.9 75.6h.3zM51.9 75.7h.3zM51.9 75.8h.3zM51.9 75.9h.3zM51.9 75.9h.3zM51.9 76h.3zM51.9 76.1h.3zM51.8 76.2h.4zM51.8 76.3h.4zM51.8 76.4h.4zM51.8 76.5h.4zM51.8 76.5h.4zM51.8 76.6h.4zM51.8 76.7h.4zM51.8 76.8h.4zM51.7 76.9h.5zM51.7 77h.5zM51.7 77h.5zM51.7 77.1h.5zM51.7 77.2h.5zM51.7 77.3h.5zM51.7 77.4h.5zM51.6 77.5h.6zM51.6 77.6h.6zM51.6 77.6h.6zM51.6 77.7h.5zM51.6 77.8h.3zM51.6 77.9h.2z"/>
<path d="M52.2 73.7h.2zM52.2 73.8h.2zM52.2 73.9h.2zM52.2 74h.2zM52.2 74.1h.2zM52.2 74.2h.2zM52.2 74.3h.2zM52.2 74.3h.3zM52.2 74.4h.3zM52.2 74.5h.3zM52.2 74.6h.3zM52.2 74.7h.3zM52.2 74.8h.3zM52.2 74.8h.3zM52.2 74.9h.3zM52.2 75h.4zM52.2 75.1h.4zM52.2 75.2h.4zM52.2 75.3h.4zM52.2 75.4h.4zM52.2 75.4h.4zM52.2 75.5h.4zM52.2 75.6h.5zM52.2 75.7h.5zM52.2 75.8h.5zM52.2 75.9h.5zM52.2 75.9h.5zM52.2 76h.5zM52.2 76.1h.5zM52.2 76.2h.5zM52.2 76.3h.5zM52.2 76.4h.5zM52.2 76.5h.5zM52.2 76.5h.5zM52.2 76.6h.5zM52.2 76.7h.5zM52.2 76.8h.5zM52.2 76.9h.6zM52.2 77h.6zM52.2 77h.6zM52.2 77.1h.6zM52.2 77.2h.6zM52.2 77.3h.6zM52.2 77.4h.6zM52.2 77.5h.7zM52.2 77.6h.7zM52.4 77.6h.5zM52.5 77.7h.4zM52.6 77.8h.3zM52.7 77.9h.2z"/>
<path d="M192.5 66.3h.2zM192.5 66.4h.2zM192.5 66.5h.2zM192.5 66.5h.2zM192.5 66.6h.2zM192.5 66.7h.2zM192.5 66.8h.2zM192.5 66.9h.2zM192.4 67h.3zM192.4 67.1h.3zM192.4 67.1h.3zM192.4 67.2h.3zM192.4 67.3h.3zM192.4 67.4h.3zM192.4 67.5h.3zM192.4 67.6h.3zM192.4 67.6h.3zM192.4 67.7h.3zM192.4 67.8h.3zM192.4 67.9h.3zM192.4 68h.3zM192.4 68.1h.3zM192.3 68.2h.4zM192.3 68.2h.4zM192.3 68.3h.4zM192.3 68.4h.4zM192.3 68.5h.4zM192.3 68.6h.4zM192.3 68.7h.4zM192.3 68.7h.4zM192.2 68.8h.5zM192.2 68.9h.5zM192.2 69h.5zM192.2 69.1h.5zM192.2 69.2h.5zM192.2 69.3h.5zM192.2 69.3h.5zM192.1 69.4h.6zM192.1 69.5h.6zM192.1 69.6h.5zM192.1 69.7h.4zM192.1 69.8h.3zM192.1 69.8h.2z"/>
<path d="M192.7 65.7h.2zM192.7 65.8h.2zM192.7 65.9h.2zM192.7 66h.2zM192.7 66h.2zM192.7 66.1h.2zM192.7 66.2h.2zM192.7 66.3h.3zM192.7 66.4h.3zM192.7 66.5h.3zM192.7 66.5h.3zM192.7 66.6h.3zM192.7 66.7h.3zM192.7 66.8h.3zM192.7 66.9h.3zM192.7 67h.3zM192.7 67.1h.3zM192.7 67.1h.3zM192.7 67.2h.3zM192.7 67.3h.3zM192.7 67.4h.3zM192.7 67.5h.3zM192.7 67.6h.4zM192.7 67.6h.4zM192.7 67.7h.4zM192.7 67.8h.4zM192.7 67.9h.4zM192.7 68h.4zM192.7 68.1h.4zM192.7 68.2h.5zM192.7 68.2h.5zM192.7 68.3h.5zM192.7 68.4h.5zM192.7 68.5h.5zM192.7 68.6h.5zM192.7 68.7h.5zM192.7 68.7h.5zM192.7 68.8h.6zM192.7 68.9h.6zM192.7 69h.6zM192.7 69.1h.6zM192.7 69.2h.6zM192.7 69.3h.6zM192.7 69.3h.6zM192.7 69.4h.7zM192.7 69.5h.7zM192.9 69.6h.5zM193 69.7h.4zM193 69.8h.4zM193.2 69.8h.2z"/>
<path d="M51.6 148.2h.2zM51.6 148.3h.3zM51.6 148.3h.5zM51.6 148.4h.6zM51.6 148.5h.6zM51.6 148.6h.6zM51.7 148.7h.5zM51.7 148.8h.5zM51.7 148.8h.5zM51.7 148.9h.5zM51.7 149h.5zM51.7 149.1h.5zM51.7 149.2h.5zM51.8 149.3h.4zM51.8 149.4h.4zM51.8 149.4h.4zM51.8 149.5h.4zM51.8 149.6h.4zM51.8 149.7h.4zM51.8 149.8h.4zM51.8 149.9h.4zM51.9 149.9h.3zM51.9 150h.3zM51.9 150.1h.3zM51.9 150.2h.3zM51.9 150.3h.3zM51.9 150.4h.3zM51.9 150.5h.3zM52 150.5h.2zM52 150.6h.2zM52 150.7h.2zM52 150.8h.2zM52 150.9h.2zM52 151h.2zM52 151h.2zM52.1 151.1h.1zM52.1 151.2h.1zM52.1 151.3h.1zM52.1 151.4h.1zM52.1 151.5h.1zM52.1 151.6h.1zM52.1 151.6h.1zM52.1 151.7h.1z"/>
<path d="M52.7 148.2h.2zM52.6 148.3h.3zM52.5 148.3h.4zM52.4 148.4h.5zM52.2 148.5h.7zM52.2 148.6h.7zM52.2 148.7h.6zM52.2 148.8h.6zM52.2 148.8h.6zM52.2 148.9h.6zM52.2 149h.6zM52.2 149.1h.6zM52.2 149.2h.6zM52.2 149.3h.5zM52.2 149.4h.5zM52.2 149.4h.5zM52.2 149.5h.5zM52.2 149.6h.5zM52.2 149.7h.5zM52.2 149.8h.5zM52.2 149.9h.5zM52.2 149.9h.5zM52.2 150h.5zM52.2 150.1h.5zM52.2 150.2h.5zM52.2 150.3h.5zM52.2 150.4h.5zM52.2 150.5h.5zM52.2 150.5h.4zM52.2 150.6h.4zM52.2 150.7h.4zM52.2 150.8h.4zM52.2 150.9h.4zM52.2 151h.4zM52.2 151h.4zM52.2 151.1h.3zM52.2 151.2h.3zM52.2 151.3h.3zM52.2 151.4h.3zM52.2 151.5h.3zM52.2 151.6h.3zM52.2 151.6h.3zM52.2 151.7h.3zM52.2 151.8h.2zM52.2 151.9h.2zM52.2 152h.2zM52.2 152.1h.2zM52.2 152.1h.2zM52.2 152.2h.2zM52.2 152.3h.2z"/>
<path d="M192.1 156.2h.2zM192.1 156.3h.3zM192.1 156.4h.4zM192.1 156.5h.5zM192.1 156.5h.6zM192.1 156.6h.6zM192.2 156.7h.5zM192.2 156.8h.5zM192.2 156.9h.5zM192.2 157h.5zM192.2 157.1h.5zM192.2 157.1h.5zM192.2 157.2h.5zM192.3 157.3h.4zM192.3 157.4h.4zM192.3 157.5h.4zM192.3 157.6h.4zM192.3 157.6h.4zM192.3 157.7h.4zM192.3 157.8h.4zM192.3 157.9h.4zM192.4 158h.3zM192.4 158.1h.3zM192.4 158.2h.3zM192.4 158.2h.3zM192.4 158.3h.3zM192.4 158.4h.3zM192.4 158.5h.3zM192.4 158.6h.3zM192.4 158.7h.3zM192.4 158.7h.3zM192.4 158.8h.3zM192.4 158.9h.3zM192.4 159h.3zM192.4 159.1h.3zM192.5 159.2h.2zM192.5 159.3h.2zM192.5 159.3h.2zM192.5 159.4h.2zM192.5 159.5h.2zM192.5 159.6h.2zM192.5 159.7h.2zM192.5 159.8h.2z"/>
<path d="M193.2 156.2h.2zM193 156.3h.4zM193 156.4h.4zM192.9 156.5h.5zM192.7 156.5h.7zM192.7 156.6h.7zM192.7 156.7h.6zM192.7 156.8h.6zM192.7 156.9h.6zM192.7 157h.6zM192.7 157.1h.6zM192.7 157.1h.6zM192.7 157.2h.6zM192.7 157.3h.5zM192.7 157.4h.5zM192.7 157.5h.5zM192.7 157.6h.5zM192.7 157.6h.5zM192.7 157.7h.5zM192.7 157.8h.5zM192.7 157.9h.5zM192.7 158h.4zM192.7 158.1h.4zM192.7 158.2h.4zM192.7 158.2h.4zM192.7 158.3h.4zM192.7 158.4h.4zM192.7 158.5h.4zM192.7 158.6h.3zM192.7 158.7h.3zM192.7 158.7h.3zM192.7 158.8h.3zM192.7 158.9h.3zM192.7 159h.3zM192.7 159.1h.3zM192.7 159.2h.3zM192.7 159.3h.3zM192.7 159.3h.3zM192.7 159.4h.3zM192.7 159.5h.3zM192.7 159.6h.3zM192.7 159.7h.3zM192.7 159.8h.3zM192.7 159.9h.2zM192.7 159.9h.2zM192.7 160h.2zM192.7 160.1h.2zM192.7 160.2h.2zM192.7 160.3h.2zM192.7 160.4h.2z"/>
<path d="M38.9 178.2h.2zM38.9 178.3h.3zM38.9 178.4h.5zM38.9 178.5h.6zM38.9 178.6h.6zM38.9 178.6h.6zM39 178.7h.5zM39 178.8h.5zM39 178.9h.5zM39 179h.5zM39 179.1h.5zM39 179.2h.5zM39 179.2h.5zM39.1 179.3h.4zM39.1 179.4h.4zM39.1 179.5h.4zM39.1 179.6h.4zM39.1 179.7h.4zM39.1 179.7h.4zM39.1 179.8h.4zM39.1 179.9h.4zM39.2 180h.3zM39.2 180.1h.3zM39.2 180.2h.3zM39.2 180.3h.3zM39.2 180.3h.3zM39.2 180.4h.3zM39.2 180.5h.3zM39.3 180.6h.2zM39.3 180.7h.2zM39.3 180.8h.2zM39.3 180.8h.2zM39.3 180.9h.2zM39.3 181h.2zM39.3 181.1h.2zM39.4 181.2h.1zM39.4 181.3h.1zM39.4 181.4h.1zM39.4 181.4h.1zM39.4 181.5h.1zM39.4 181.6h.1zM39.4 181.7h.1zM39.4 181.8h.1z"/>
<path d="M40 178.2h.2zM39.9 178.3h.3zM39.8 178.4h.4zM39.7 178.5h.5zM39.5 178.6h.7zM39.5 178.6h.7zM39.5 178.7h.6zM39.5 178.8h.6zM39.5 178.9h.6zM39.5 179h.6zM39.5 179.1h.6zM39.5 179.2h.6zM39.5 179.2h.6zM39.5 179.3h.5zM39.5 179.4h.5zM39.5 179.5h.5zM39.5 179.6h.5zM39.5 179.7h.5zM39.5 179.7h.5zM39.5 179.8h.5zM39.5 179.9h.5zM39.5 180h.5zM39.5 180.1h.5zM39.5 180.2h.5zM39.5 180.3h.5zM39.5 180.3h.5zM39.5 180.4h.5zM39.5 180.5h.5zM39.5 180.6h.4zM39.5 180.7h.4zM39.5 180.8h.4zM39.5 180.8h.4zM39.5 180.9h.4zM39.5 181h.4zM39.5 181.1h.4zM39.5 181.2h.3zM39.5 181.3h.3zM39.5 181.4h.3zM39.5 181.4h.3zM39.5 181.5h.3zM39.5 181.6h.3zM39.5 181.7h.3zM39.5 181.8h.3zM39.5 181.9h.2zM39.5 181.9h.2zM39.5 182h.2zM39.5 182.1h.2zM39.5 182.2h.2zM39.5 182.3h.2zM39.5 182.4h.2z"/>
<path d="M62.9 196h4.5zM63.6 196.1h3.9zM64.2 196.2h3.4zM64.9 196.3h2.7zM65.4 196.3h2.2zM66 196.4h1.7zM66.7 196.5h1.1zM67.3 196.6h.6z"/>
<path d="M67.3 195.4h.6zM66.7 195.5h1.1zM66 195.6h1.7zM65.4 195.7h2.2zM64.9 195.7h2.7zM64.2 195.8h3.4zM63.6 195.9h3.9z"/>
<path d="M74 195.4h.6zM74.1 195.5h1.1zM74.2 195.6h1.7zM74.2 195.7h2.3zM74.3 195.7h2.7zM74.3 195.8h3.4zM74.4 195.9h3.9z"/>
<path d="M74.4 196h4.5zM74.4 196.1h3.9zM74.3 196.2h3.4zM74.3 196.3h2.7zM74.2 196.3h2.3zM74.2 196.4h1.7zM74.1 196.5h1.1zM74 196.6h.6z"/>
<path d="M62.9 208.3h4.5zM63.6 208.4h3.9zM64.2 208.4h3.4zM64.9 208.5h2.7zM65.4 208.6h2.2zM66 208.7h1.7zM66.7 208.8h1.1zM67.3 208.9h.6z"/>
<path d="M67.3 207.7h.6zM66.7 207.8h1.1zM66 207.9h1.7zM65.4 207.9h2.2zM64.9 208h2.7zM64.2 208.1h3.4zM63.6 208.2h3.9z"/>
<path d="M174 207.7h.6zM174.1 207.8h1.1zM174.2 207.9h1.7zM174.2 207.9h2.2zM174.2 208h2.8zM174.3 208.1h3.4zM174.4 208.2h3.9z"/>
<path d="M174.4 208.3h4.5zM174.4 208.4h3.9zM174.3 208.4h3.4zM174.2 208.5h2.8zM174.2 208.6h2.2zM174.2 208.7h1.7zM174.1 208.8h1.1zM174 208.9h.6z"/>
</g>
<text font-size="15.6" x="101.3" y="269.4">Втулка</text>
<g font-size="10.9">
<text x="78.9" y="9.4" transform="rotate(-180 78.9 9.4)">МЧ00.51.00.05</text>
<text x="122.1" y="248.1">МЧ00.51.00.05</text>
</g>
<text font-size="10.7" x="86.2" y="288.1">Сталь 20 ГОСТ 1050-74</text>
<g font-size="8.5">
<text x="37" y="118.9" transform="rotate(-90 37 118.9)">Ç</text>
<text x="49.6" y="118.9" transform="rotate(-90 49.6 118.9)">Ç</text>
<text x="190.1" y="118.9" transform="rotate(-90 190.1 118.9)">Ç</text>
</g>
<g font-size="7.8">
<text x="37" y="112.3" transform="rotate(-90 37 112.3)">0</text>
<text x="49.6" y="112.3" transform="rotate(-90 49.6 112.3)">0</text>
<text x="190.1" y="112.3" transform="rotate(-90 190.1 112.3)">8</text>
<text x="37" y="115.3" transform="rotate(-90 37 115.3)">7</text>
<text x="49.6" y="115.3" transform="rotate(-90 49.6 115.3)">4</text>
<text x="190.1" y="115.3" transform="rotate(-90 190.1 115.3)">4</text>
<text x="83.9" y="193.4">8</text>
<text x="117" y="205.7">58</text>
<text x="192.6" y="267.2">2:1</text>
</g>
<g font-size="5.4">
<text x="12.6" y="46.3" transform="rotate(-90 12.6 46.3)">Перв. примен.</text>
<text x="12.6" y="103.4" transform="rotate(-90 12.6 103.4)">Справ. №</text>
<text x="12.6" y="176.1" transform="rotate(-90 12.6 176.1)">Подп. и дата</text>
<text x="12.6" y="205.2" transform="rotate(-90 12.6 205.2)">Инв. № дубл.</text>
<text x="12.6" y="230.9" transform="rotate(-90 12.6 230.9)">Взам. инв. №</text>
<text x="159.3" y="256.6">Лит.</text>
<text x="173.4" y="256.6">Масса</text>
<text x="188.3" y="256.6">Масштаб</text>
<text x="12.6" y="261.1" transform="rotate(-90 12.6 261.1)">Подп. и дата</text>
<text x="41.6" y="261.6">№ докум.</text>
<text x="63.9" y="261.6">Подп.</text>
<text x="21" y="266.6">Разраб.</text>
<text x="21" y="271.6">Пров.</text>
<text x="21" y="276.6">Т.контр.</text>
<text x="157.1" y="276.6">Лист</text>
<text x="178.3" y="276.6">Листов</text>
<text x="198.5" y="276.6">1</text>
<text x="21" y="286.6">Н.контр.</text>
<text x="7.5" y="292.5" transform="rotate(-90 7.5 292.5)">КОМПАС-3Dv21 Учебнаяверсия©2022ООО&quot;АСКОН-Системыпроектирования&quot;, Россия. Всеправазащищены.</text>
<text x="12.6" y="290.2" transform="rotate(-90 12.6 290.2)">Инв. № подл.</text>
<text x="21" y="291.6">Утв.</text>
<text x="8.5" y="296.7">Недлякоммерческогоиспользования</text>
<text x="96" y="296.6">Копировал</text>
<text x="166" y="296.6">Формат</text>
<text x="186" y="296.6">A4</text>
</g>
<g font-size="5.3">
<text x="21.1" y="261.6">Изм.</text>
<text x="28.1" y="261.6">Лист</text>
<text x="76.1" y="261.6">Дата</text>
</g>
</svg>
